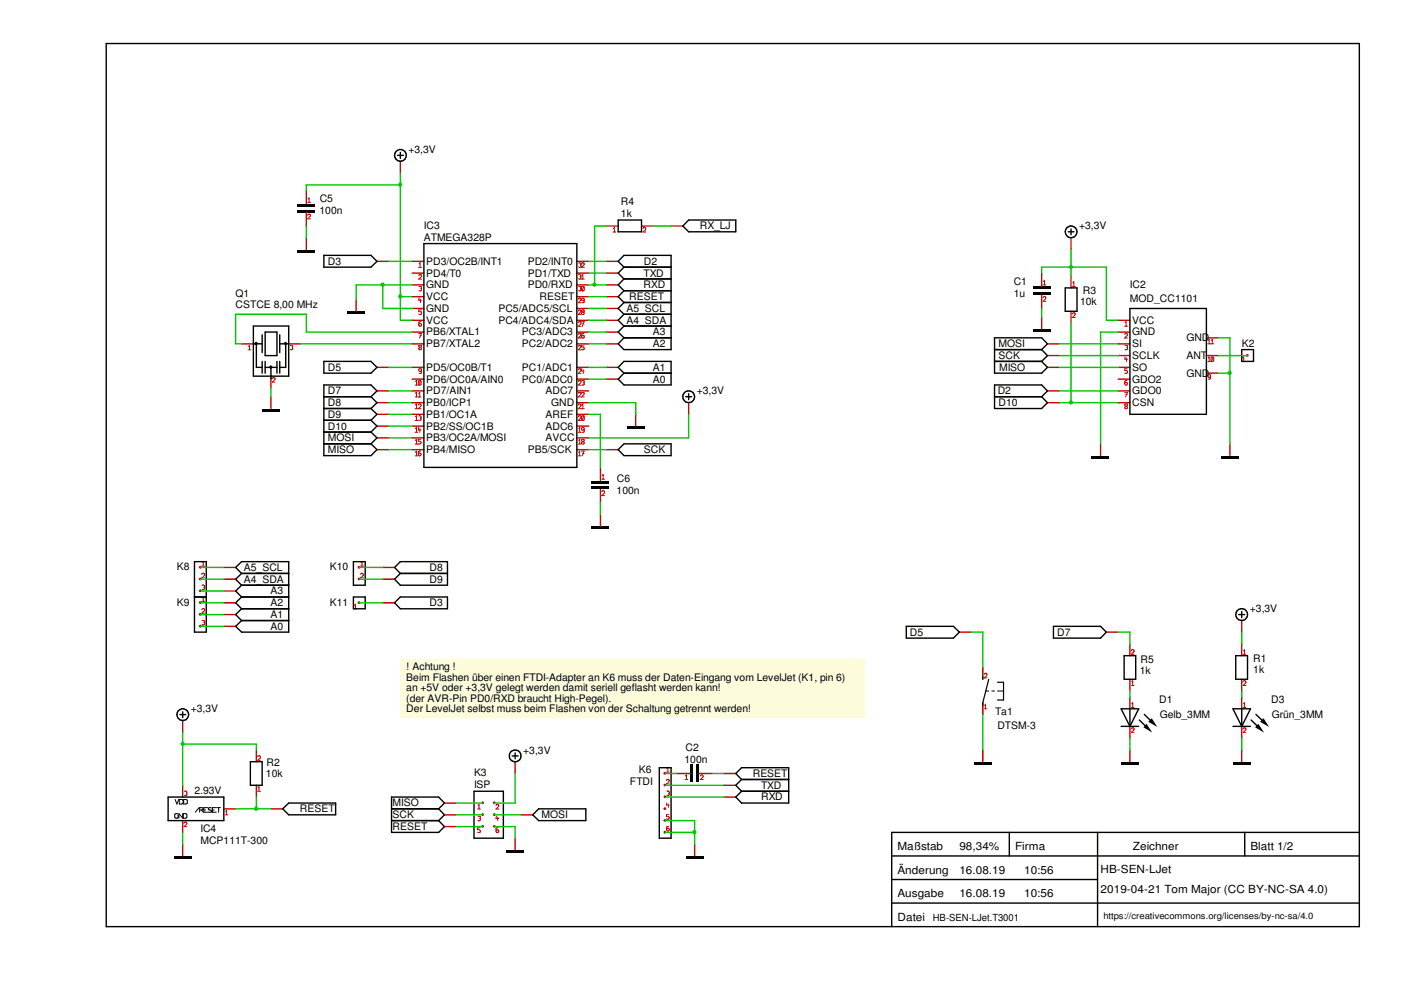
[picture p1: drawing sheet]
<svg xmlns="http://www.w3.org/2000/svg" width="297mm" height="210mm" viewBox="0 0 297 210" stroke-linecap="round" stroke-linejoin="round" font-family="sans-serif">
<path d="M84.9 139.7h98.5v12.4h-98.5z" fill-rule="evenodd" fill="#fcfcdb"/>
<path d="M214 176.5v5M232.7 176.5v20M263.9 176.5v5M288.2 176.5h-99.1v20M189.1 186.5h43.6M189.1 191.5h99.1M189.1 181.5h99.1" fill="none" stroke="#000001" stroke-width=".3"/>
<circle cx="76.1" cy="127.8" r=".3" fill="#c80000"/>
<path d="M75.1 129.1h.5M75.1 128.4l.3-.3v1" fill="none" stroke="#c80000" stroke-width=".21"/>
<path d="M74.9 126.6h2.5v2.5h-2.5z" fill="none" stroke="#000001" stroke-width=".3"/>
<circle cx="76.1" cy="122.8" r=".3" fill="#c80000"/>
<path d="M76.5 121.8l.2-.3 .3 .1v.4l-.5 .5h.5" fill="none" stroke="#c80000" stroke-width=".21"/>
<circle cx="76.1" cy="120.3" r=".3" fill="#c80000"/>
<path d="M76.5 119.3l.3-.3v1M76.5 120h.5" fill="none" stroke="#c80000" stroke-width=".21"/>
<path d="M68.7 84.1h10l1.2 1.3-1.2 1.2 1.2 1.2-1.2 1.3h-10zM68.7 86.6h10M74.9 119.1h2.5v5h-2.5zM83.7 120.3l1.2-1.2h10v5h-10l-1.2-1.3 1.2-1.2zM84.9 126.6h10v2.5h-10l-1.2-1.3zM84.9 121.6h10" fill="none" stroke="#000001" stroke-width=".3"/>
<path d="M79.9 87.8h2.5M79.9 85.4h2.5M81.2 122.8h2.5M81.2 120.3h2.5M81.2 127.8h2.5" fill="none" stroke="#c80000" stroke-width=".3"/>
<circle cx="42.5" cy="132.8" r=".3" fill="#c80000"/>
<path d="M42.8 131.6a.32 .32 0 0 1 .4 0 .32 .32 0 0 1 .2 .3l-.1 .1M43.2 132h.1M43.3 132l.1 .2a.33 .33 0 0 1-.6 .2" fill="none" stroke="#c80000" stroke-width=".21"/>
<circle cx="42.5" cy="130.3" r=".3" fill="#c80000"/>
<path d="M42.8 129.3v-.2a.32 .32 0 0 1 .4 0 .32 .32 0 0 1 .2 .3l-.6 .6h.6" fill="none" stroke="#c80000" stroke-width=".21"/>
<circle cx="42.5" cy="127.8" r=".3" fill="#c80000"/>
<path d="M42.8 127.5h.6M42.8 126.8l.3-.3v1" fill="none" stroke="#c80000" stroke-width=".21"/>
<path d="M41.2 126.6h2.5v7.4h-2.5z" fill="none" stroke="#000001" stroke-width=".3"/>
<circle cx="42.5" cy="125.3" r=".3" fill="#c80000"/>
<path d="M42.8 124.1a.32 .32 0 0 1 .4 0 .32 .32 0 0 1 .2 .3l-.1 .1M43.2 124.5h.1M43.3 124.5l.1 .3a.33 .33 0 0 1-.6 .1" fill="none" stroke="#c80000" stroke-width=".21"/>
<circle cx="42.5" cy="122.8" r=".3" fill="#c80000"/>
<path d="M42.8 121.8v-.2a.32 .32 0 0 1 .4 0 .32 .32 0 0 1 .2 .3l-.6 .6h.6" fill="none" stroke="#c80000" stroke-width=".21"/>
<circle cx="42.5" cy="120.3" r=".3" fill="#c80000"/>
<path d="M42.8 119.3l.3-.3v1M42.8 120h.6" fill="none" stroke="#c80000" stroke-width=".21"/>
<g fill="none" stroke="#000001" stroke-width=".3">
<path d="M68.7 54.1h10l1.2 1.3-1.2 1.2h-10zM132.3 69.1h10v5h-10l-1.2-1.2 1.2-1.3-1.2-1.2zM132.3 71.6h10M41.2 119.1h2.5v7.5h-2.5zM51.2 126.6h10M51.2 121.6l-1.2-1.3 1.2-1.2h10v14.9h-10l-1.2-1.2 1.2-1.2M51.2 126.6l-1.2 1.2 1.2 1.3M51.2 129.1h10M51.2 124.1l-1.2 1.2 1.2 1.3M51.2 124.1h10M51.2 131.6h10M51.2 129.1l-1.2 1.2 1.2 1.3"/>
<path d="M51.2 121.6l-1.2 1.2 1.2 1.3M51.2 121.6h10"/>
</g>
<path d="M79.9 55.4h2.5M128.6 72.9h2.5M128.6 70.4h2.5M47.5 127.8h2.5M47.5 125.3h2.5M47.5 132.8h2.5M47.5 130.3h2.5M47.5 122.8h2.5M47.5 120.3h2.5" fill="none" stroke="#c80000" stroke-width=".3"/>
<path d="M206.5 161.5h3.8v.6h-3.8z" fill-rule="evenodd" fill="#000001"/>
<path d="M51.2 72.9h2.5M57.4 79.8v2.5M61.2 72.9h2.5M203.4 134h2.5M208.4 141.5v2.5M208.4 149v2.5M208.4 159v2.5" fill="none" stroke="#c80000" stroke-width=".3"/>
<path d="M53.7 72.9h1.9M53.7 69.1h7.5v10.7h-7.5zM55.6 71v3.8M56.2 70.4h2.5v5h-2.5zM59.3 71v3.8M59.3 72.9h1.9M192.2 132.8h9.9l1.3 1.2-1.3 1.3h-9.9z" fill="none" stroke="#000001" stroke-width=".3"/>
<path d="M52.6 74.2h.6M52.7 73.4l.2-.2v1M61.6 73.3h.4v.4M61.9 73.7h.1M62 73.7v.4h-.4M57.7 80.3l.3-.2h.3v.3l-.6 .6h.6M208.7 143a.33 .33 0 0 1 .5-.2v.5l-.5 .4h.6M208.7 150.3h.6M208.7 149.6l.3-.3v1" fill="none" stroke="#c80000" stroke-width=".21"/>
<path d="M209 146.5h.6M210.3 146.5h.6M211.5 146.5h1.3" fill="none" stroke="#000001" stroke-width=".21"/>
<path d="M208.4 143.4v.6M209.6 144l-1.2 5v.6M211.5 144.7h1.3v3.7h-1.3" fill="none" stroke="#000001" stroke-width=".25"/>
<g fill="#000001">
<circle cx="57.4" cy="77.8" r=".35"/>
<circle cx="54.3" cy="72.8" r=".36"/>
<circle cx="60.5" cy="72.8" r=".35"/>
</g>
<path d="M131.1 46.7h4.9v2.4h-4.9zM54.4 72.9v5h1.2M55.6 76.6v2.5M56.2 77.9h2.5M56.2 76.6v2.5M57.4 77.9v2.5M58.7 76.6v2.5M59.3 76.6v2.5M60.6 72.9v5h-1.3" fill="none" stroke="#000001" stroke-width=".3"/>
<path d="M128.6 47.9h2.5M136 47.9h2.5" fill="none" stroke="#c80000" stroke-width=".3"/>
<path d="M130 49.2h.6M130 48.5l.3-.3v1M136.3 48.5a.33 .33 0 0 1 .6-.2v.4l-.6 .5h.6" fill="none" stroke="#c80000" stroke-width=".21"/>
<g fill="#000001">
<path d="M147.6 162.1h.6v3.8h-.6z" fill-rule="evenodd"/>
<path d="M146.3 162.1h.6v3.8h-.6z" fill-rule="evenodd"/>
</g>
<path d="M143.5 164h2.8M148.2 164h2.8" fill="none" stroke="#c80000" stroke-width=".3"/>
<path d="M145.2 165.3h.6M145.3 164.5l.2-.2v1M148.5 164.5v-.1a.32 .32 0 0 1 .4-.1 .32 .32 0 0 1 .2 .3l-.6 .7h.6" fill="none" stroke="#c80000" stroke-width=".21"/>
<path d="M145.4 181.5h3.7v.6h-3.7z" fill-rule="evenodd" fill="#000001"/>
<path d="M147.3 179v2.5M153.5 164h2.5M153.5 169h2.5M153.5 166.5h2.5" fill="none" stroke="#c80000" stroke-width=".3"/>
<path d="M157.2 165.3l-1.2-1.3 1.2-1.2h10v7.5h-10l-1.2-1.3 1.2-1.2M157.2 165.3h10M157.2 167.8h10M157.2 165.3l-1.2 1.2 1.2 1.3" fill="none" stroke="#000001" stroke-width=".3"/>
<circle cx="141" cy="176.4" r=".3" fill="#c80000"/>
<path d="M141.8 175.2h-.3l-.2 .3 .1 .6h.4l.1-.2-.2-.3-.4 .3" fill="none" stroke="#c80000" stroke-width=".21"/>
<circle cx="141" cy="173.9" r=".3" fill="#c80000"/>
<path d="M141.8 172.7h-.5v.4l.5 .1 .1 .2-.2 .3-.4-.1" fill="none" stroke="#c80000" stroke-width=".21"/>
<circle cx="141" cy="171.4" r=".3" fill="#c80000"/>
<path d="M141.4 170.2l-.1 .5h.6M141.7 170.5v.7" fill="none" stroke="#c80000" stroke-width=".21"/>
<circle cx="141" cy="169" r=".3" fill="#c80000"/>
<path d="M141.4 167.8h.4v.4M141.8 168.2h.1M141.8 168.2v.4h-.4" fill="none" stroke="#c80000" stroke-width=".21"/>
<circle cx="141" cy="166.5" r=".3" fill="#c80000"/>
<path d="M141.3 165.5l.2-.3 .3 .1v.4l-.5 .5h.6" fill="none" stroke="#c80000" stroke-width=".21"/>
<circle cx="141" cy="164" r=".3" fill="#c80000"/>
<path d="M141.3 163.7h.6M141.4 163l.2-.3v1" fill="none" stroke="#c80000" stroke-width=".21"/>
<path d="M146 46.7h10v2.4h-10l-1.2-1.2zM139.8 162.8h2.5v14.9h-2.5z" fill="none" stroke="#000001" stroke-width=".3"/>
<path d="M142.3 47.9h2.5" fill="none" stroke="#c80000" stroke-width=".3"/>
<path d="M261.4 161.5h3.7v.6h-3.7z" fill-rule="evenodd" fill="#000001"/>
<g fill="none" stroke="#c80000" stroke-width=".3">
<path d="M227.1 50.4v2.5M227.1 58.5v2.5M227.1 66v2.5M237.1 75.4h2.5M237.1 72.9h2.5M237.1 77.9h2.5M237.1 67.9h2.5M237.1 70.4h2.5M255.8 79.1h2.5M255.8 75.4h2.5M255.8 71.6h2.5M237.1 80.4h2.5"/>
<path d="M237.1 85.4h2.5M237.1 82.9h2.5M234.6 134h2.5M263.3 159v2.5"/>
</g>
<g fill="none" stroke="#000001" stroke-width=".3">
<path d="M226.5 49.1h1.2M227.1 48.6v1.2M225.8 61h2.5v5h-2.5zM239.6 65.4h16.2v22.4h-16.2zM223.4 132.8h9.9l1.3 1.2-1.3 1.3h-9.9z"/>
<circle cx="227.1" cy="49.2" r="1.24"/>
</g>
<g fill="none" stroke="#c80000" stroke-width=".21">
<path d="M227.5 60l.2-.3v1M227.4 66.5l.2-.2 .3 .1v.4l-.5 .5h.6M227.4 60.7h.6M238.5 70.9l.2-.2 .3 .1v.4l-.5 .5h.6M238.5 69.2h.6M238.5 73.3h.5v.4M238.5 75.7v.5h.6M238.5 68.4l.3-.2v1M238.8 75.9v.8M238.9 73.7h.1M239 78.2h-.5v.4h.3l.3 .2-.3 .4-.3-.1M239 73.7v.4h-.5"/>
<path d="M256.1 76.7h.6M256.1 72.9h.6M256.2 72.2l.2-.3v1M256.2 75.9l.2-.2v1M256.7 79.8l-.4 .2-.2-.2 .1-.3 .3-.1 .2 .3-.1 .6-.4 .1M256.8 72.9h.5M256.8 72.2l.2-.3v1M257.3 75.8v.8h-.5M257.3 75.8l-.3-.1-.2 .2v.7M257.3 75.8l-.5 .8M238.5 85.8v.2l.6 .3-.2 .4h-.3l-.1-.4 .6-.3v-.2l-.2-.2zM238.5 83.2h.6l-.5 1"/>
<path d="M238.7 83.7h.3M239 80.7h-.5v.2v.7h.5l.1-.3-.3-.2-.3 .2"/>
</g>
<circle cx="264.5" cy="75.4" r=".3" fill="#c80000"/>
<path d="M263.4 76.7h.6M263.5 75.9l.2-.2v1" fill="none" stroke="#c80000" stroke-width=".21"/>
<path d="M263.3 74.1h2.5v2.5h-2.5z" fill="none" stroke="#000001" stroke-width=".3"/>
<path d="M258.9 96.6h3.7v.6h-3.7z" fill-rule="evenodd" fill="#000001"/>
<path d="M260.8 94.1v2.5" fill="none" stroke="#c80000" stroke-width=".3"/>
<path d="M219 69.8h3.7v.6h-3.7z" fill-rule="evenodd" fill="#000001"/>
<path d="M220.9 67.3v2.5" fill="none" stroke="#c80000" stroke-width=".3"/>
<g fill="#000001">
<path d="M219 62h3.7v.6h-3.7z" fill-rule="evenodd"/>
<path d="M219 60.7h3.7v.6h-3.7z" fill-rule="evenodd"/>
</g>
<path d="M220.9 57.9v2.8M220.9 62.6v2.8M222.1 77.9h2.5M222.1 72.9h2.5M222.1 75.4h2.5M222.1 85.4h2.5M222.1 82.9h2.5" fill="none" stroke="#c80000" stroke-width=".3"/>
<path d="M221.2 59.7l.2-.3v1M221.1 63.1l.3-.2h.3v.5l-.6 .5h.6M221.1 60.4h.6" fill="none" stroke="#c80000" stroke-width=".21"/>
<path d="M210.9 76.6h10M210.9 74.1h10M220.9 74.1l1.2-1.2-1.2-1.3h-10v7.5h10l1.2-1.2-1.2-1.3M220.9 74.1l1.2 1.3-1.2 1.2M210.9 81.6h10l1.2 1.3-1.2 1.2 1.2 1.3-1.2 1.2h-10zM210.9 84.1h10" fill="none" stroke="#000001" stroke-width=".3"/>
<path d="M231.4 96.6h3.8v.6h-3.8z" fill-rule="evenodd" fill="#000001"/>
<path d="M79.9 82.9h2.5M233.3 94.1v2.5M263.3 131.6v2.4M263.3 136.5v2.5M263.3 144v2.5M263.3 147.8v2.5M263.3 154v2.5" fill="none" stroke="#c80000" stroke-width=".3"/>
<g fill="none" stroke="#000001" stroke-width=".3">
<path d="M68.7 81.6h10l1.2 1.3-1.2 1.2h-10zM262 139h2.5v5h-2.5zM262.6 130.3h1.3M263.3 129.7v1.2"/>
<circle cx="263.3" cy="130.3" r="1.26"/>
</g>
<path d="M263.6 138.7h.6M263.7 138l.2-.2v.9M263.6 144.6l.2-.3 .3 .1v.4l-.5 .5h.6M263.6 154.6l.2-.3 .3 .1v.4l-.5 .5h.6M263.6 150h.6M263.7 149.2l.2-.2v1" fill="none" stroke="#c80000" stroke-width=".21"/>
<path d="M267.9 152.3l1.2 1.8-1.9-1.1z" fill="#000001"/>
<path d="M266.3 151.5l1.8 1.7" fill="none" stroke="#000001" stroke-width=".3"/>
<path d="M266.8 153.5l1.2 1.8-1.9-1.1z" fill="#000001"/>
<path d="M261.4 154h3.7M261.4 150.3h3.7l-1.8 3.7zM263.3 150.3v3.7M265.3 152.7l1.8 1.7" fill="none" stroke="#000001" stroke-width=".3"/>
<path d="M239.6 147.8v2.5M239.6 154v2.5" fill="none" stroke="#c80000" stroke-width=".3"/>
<path d="M239.9 154.6l.2-.3 .3 .1v.4l-.5 .5h.6M239.9 150h.6M239.9 149.2l.3-.2v1" fill="none" stroke="#c80000" stroke-width=".21"/>
<path d="M244.2 152.3l1.2 1.8-1.9-1.1z" fill="#000001"/>
<path d="M242.6 151.5l1.8 1.7" fill="none" stroke="#000001" stroke-width=".3"/>
<path d="M243.1 153.5l1.2 1.8-1.9-1.1z" fill="#000001"/>
<g fill="none" stroke="#000001" stroke-width=".3">
<path d="M132.3 54.1h10v2.5h-10l-1.2-1.2zM68.7 89.1h10l1.2 1.2-1.2 1.3h-10zM109.2 159.6v1.3M237.7 154h3.7M237.7 150.3h3.7l-1.8 3.7zM239.6 150.3v3.7M241.6 152.7l1.8 1.7M83 171.5h10M83 174h10M93 171.5l1.2 1.3-1.2 1.2M93 171.5l1.2-1.2-1.2-1.3h-10v7.5h10l1.2-1.2-1.2-1.3M108.6 160.3h1.3"/>
<path d="M114.2 171.5h10v2.5h-10l-1.3-1.2z"/>
<circle cx="109.2" cy="160.3" r="1.26"/>
</g>
<path d="M128.6 55.4h2.5M79.9 90.3h2.5M94.2 172.8h2.5M94.2 170.3h2.5M94.2 175.3h2.5M109.2 161.5v2.5M110.4 172.8h2.5" fill="none" stroke="#c80000" stroke-width=".3"/>
<path d="M107.4 180.2h3.7v.6h-3.7z" fill-rule="evenodd" fill="#000001"/>
<path d="M109.2 177.7v2.5" fill="none" stroke="#c80000" stroke-width=".3"/>
<circle cx="102.3" cy="170.2" r=".3" fill="#c80000"/>
<path d="M101.3 171.5h.6M101.3 170.8l.3-.2v.9" fill="none" stroke="#c80000" stroke-width=".21"/>
<circle cx="104.8" cy="175.2" r=".3" fill="#c80000"/>
<path d="M105.7 175.5h-.3l-.2 .3v.6h.5v-.2l-.2-.3-.3 .3" fill="none" stroke="#c80000" stroke-width=".21"/>
<circle cx="102.3" cy="175.2" r=".3" fill="#c80000"/>
<path d="M101.8 175.5h-.5v.4h.3l.3 .3-.3 .3-.3-.1" fill="none" stroke="#c80000" stroke-width=".21"/>
<circle cx="104.8" cy="172.7" r=".3" fill="#c80000"/>
<path d="M105.2 173.1v.4h.5M105.5 173.3v.7" fill="none" stroke="#c80000" stroke-width=".21"/>
<circle cx="102.3" cy="172.7" r=".3" fill="#c80000"/>
<path d="M101.3 173.1h.5v.4M101.7 173.5h.1M101.8 173.5v.4h-.5" fill="none" stroke="#c80000" stroke-width=".21"/>
<circle cx="104.8" cy="170.2" r=".3" fill="#c80000"/>
<path d="M105.2 170.8v-.2h.5v.4l-.5 .5h.5" fill="none" stroke="#c80000" stroke-width=".21"/>
<path d="M100.5 167.8h6.2v9.9h-6.2z" fill="none" stroke="#000001" stroke-width=".3"/>
<path d="M237.7 161.5h3.7v.6h-3.7z" fill-rule="evenodd" fill="#000001"/>
<path d="M239.6 136.5v2.5M38.7 152.8v2.5M239.6 144v2.5M239.6 159v2.5M38.7 166.5v2.5M38.7 174v2.5M47.5 171.5h2.5" fill="none" stroke="#c80000" stroke-width=".3"/>
<path d="M239.9 138l.2-.2h.3v.5l-.5 .4h.6M239.9 145.3h.6M239.9 144.6l.3-.3v1M39 174.5l.2-.2 .3 .1v.4l-.5 .5h.6M39.1 167.8h.4v.4M39.5 168.2h.1M39.5 168.2v.4h-.4M47.8 172.8h.5M47.8 172l.2-.2v1" fill="none" stroke="#c80000" stroke-width=".21"/>
<g fill="none" stroke="#000001" stroke-width=".3">
<path d="M238.3 139h2.5v5h-2.5zM38.1 151.5h1.3M38.7 150.9v1.2M35.6 169h11.9v5h-11.9z"/>
<circle cx="38.8" cy="151.5" r="1.24"/>
</g>
<g fill="none" stroke="#000001" stroke-width=".21">
<path d="M37.1 169.5l.4 1 .4-1M37.7 172.6a.44 .44 0 0 0-.7 .2v.4a.41 .41 0 0 0 .4 .3 .41 .41 0 0 0 .4-.3v-.2h-.2M38 169.5l.7 .1 .1 .2-.1 .6-.7 .1zM38.7 172.5v1l-.8-1v1M38.9 172.5l.6 .1v.8l-.6 .1zM38.9 169.5l.7 .1v.8l-.7 .1zM42.2 171.2l-.8 1M42.3 171.7h.5l.3-.2-.3-.3h-.5v1M42.7 171.7l.4 .5M43.2 171.7h.4M44 171.2h-.8v1h.8M44.8 171.3a.44 .44 0 0 0-.6 .2l.7 .5-.1 .2h-.6"/>
<path d="M45 171.7h.4M45.8 171.2h-.8v1h.8M46 171.2h.7M46.4 171.2v1"/>
</g>
<path d="M36.9 181.5h3.7v.6h-3.7z" fill-rule="evenodd" fill="#000001"/>
<path d="M54.4 159v2.5M38.7 179v2.5M54.4 166.5v2.5M57.4 171.5h2.5" fill="none" stroke="#c80000" stroke-width=".3"/>
<path d="M53.1 161.5h2.5v5h-2.5zM59.9 171.5l1.3-1.2h10v2.5h-10z" fill="none" stroke="#000001" stroke-width=".3"/>
<path d="M54.7 160.5l.2-.3 .3 .1v.4l-.5 .5h.5M54.7 167.8h.5M54.7 167l.2-.2v1" fill="none" stroke="#c80000" stroke-width=".21"/>
<path d="M125.4 111.6h3.8v.6h-3.8z" fill-rule="evenodd" fill="#000001"/>
<path d="M127.3 109.1v2.5" fill="none" stroke="#c80000" stroke-width=".3"/>
<g fill="#000001">
<path d="M125.4 103.2h3.8v.6h-3.8z" fill-rule="evenodd"/>
<path d="M125.4 101.9h3.8v.6h-3.8z" fill-rule="evenodd"/>
</g>
<path d="M79.9 77.9h2.5M127.3 99.1v2.8M127.3 103.8v2.8" fill="none" stroke="#c80000" stroke-width=".3"/>
<path d="M127.6 104.3l.2-.2h.3v.5l-.5 .5h.6M127.6 101.6h.6M127.7 100.9l.2-.3v1" fill="none" stroke="#c80000" stroke-width=".21"/>
<path d="M68.7 76.6h10l1.2 1.3-1.2 1.2h-10z" fill="none" stroke="#000001" stroke-width=".3"/>
<path d="M132.9 90.3h3.8v.7h-3.8z" fill-rule="evenodd" fill="#000001"/>
<path d="M134.8 87.8v2.5M146 85.4v2.4" fill="none" stroke="#c80000" stroke-width=".3"/>
<g fill="none" stroke="#000001" stroke-width=".3">
<path d="M145.4 84.1h1.2M146 83.5v1.3"/>
<circle cx="146" cy="84.1" r="1.24"/>
</g>
<path d="M73.7 66h3.7v.6h-3.7z" fill-rule="evenodd" fill="#000001"/>
<path d="M75.5 63.5v2.5" fill="none" stroke="#c80000" stroke-width=".3"/>
<path d="M63.1 52.9h3.7v.7h-3.7z" fill-rule="evenodd" fill="#000001"/>
<path d="M64.9 50.4v2.5" fill="none" stroke="#c80000" stroke-width=".3"/>
<g fill="#000001">
<path d="M63.1 44.5h3.7v.6h-3.7z" fill-rule="evenodd"/>
<path d="M63.1 43.2h3.7v.7h-3.7z" fill-rule="evenodd"/>
</g>
<g fill="none" stroke="#c80000" stroke-width=".3">
<path d="M64.9 40.4v2.8M64.9 45.1v2.8M87.4 57.9h2.5M87.4 55.4h2.5M122.3 57.9h2.5M122.3 55.4h2.5M128.6 57.9h2.5M87.4 77.9h2.5M87.4 67.9h2.5M87.4 65.4h2.5M87.4 62.9h2.5M87.4 60.4h2.5"/>
<path d="M87.4 70.4h2.5M87.4 72.9h2.5M122.3 77.9h2.5M122.3 67.9h2.5M122.3 65.4h2.5M122.3 62.9h2.5M122.3 60.4h2.5M122.3 70.4h2.5M122.3 72.9h2.5M128.6 77.9h2.5M128.6 67.9h2.5M128.6 65.4h2.5"/>
<path d="M128.6 62.9h2.5M128.6 60.4h2.5M79.9 92.8h2.5M79.9 95.3h2.5M87.4 92.8h2.5M87.4 95.3h2.5M87.4 80.4h2.5M87.4 82.9h2.5M87.4 85.4h2.5M87.4 87.8h2.5M87.4 90.3h2.5M122.3 92.8h2.5"/>
<path d="M122.3 95.3h2.5M122.3 80.4h2.5M122.3 82.9h2.5M122.3 85.4h2.5M122.3 87.8h2.5M122.3 90.3h2.5M128.6 95.3h2.5M128.6 80.4h2.5"/>
</g>
<g fill="none" stroke="#c80000" stroke-width=".21">
<path d="M65.2 45.6l.2-.2 .3 .1v.4l-.5 .5h.6M65.2 42.9h.6M65.3 42.2l.2-.2v.9M88.8 56.7h.6M88.8 58.5a.33 .33 0 0 1 .5-.2v.4l-.5 .5h.6M88.9 56l.2-.3v1M122.7 55.8h.4v.4M122.7 58.3h.4v.4M123.1 56.2h.1M123.1 58.7h.1M123.1 56.2v.4h-.4M123.1 58.7v.4h-.4"/>
<path d="M123.3 56a.33 .33 0 0 1 .5-.2v.4l-.5 .5h.6M123.3 59.2h.6M123.4 58.5l.2-.3v1M88.8 70.7h.6l-.5 1M88.8 73.3v.2l.6 .3-.2 .4h-.3l-.1-.4 .6-.3v-.2l-.2-.1zM88.9 60.8h.4v.4M88.9 63.2l-.1 .5h.6M89 71.2h.3M89.2 63.5v.7M89.2 61.2h.1M89.3 61.2v.4h-.4M89.3 65.7h-.5v.4l.5 .1v.4h-.5"/>
<path d="M89.3 68.2l-.4 .1-.1 .6a.33 .33 0 0 0 .5 .2v-.4a.33 .33 0 0 0-.5 .1M89.4 78.5l-.1 .2a.32 .32 0 0 1-.3 0 .32 .32 0 0 1-.2-.3l.2-.2h.3l.1 .2-.1 .7-.4 .1M122.6 63.5l.3-.3 .2 .1v.4l-.5 .5h.6M122.6 66l.3-.3 .2 .1v.4l-.5 .5h.6M122.6 68.4l.3-.2 .2 .1v.4l-.5 .5h.6M122.6 70.9l.3-.2 .2 .1v.4l-.5 .5h.6M122.6 73.4l.3-.2 .2 .1v.4l-.5 .5h.6M122.6 78.4l.1-.2h.4v.5l-.5 .5h.6M122.7 60.8h.4v.4M123.1 61.2h.1M123.1 61.2v.4h-.4M123.3 68.2h.6l-.5 1"/>
<path d="M123.4 78.2l-.1 .5h.6M123.4 65.7l-.1 .3 .6 .3-.2 .4-.4-.2v-.2l.6-.3-.2-.3zM123.5 68.7h.3M123.7 78.4v.8M123.8 60.8v.8h-.4M123.8 70.7l-.4 .1-.1 .6a.33 .33 0 0 0 .5 .2v-.4a.33 .33 0 0 0-.5 .1M123.8 73.2h-.5v.4l.5 .1v.4h-.5M123.8 60.8a.33 .33 0 0 0-.5 .2l.1 .6M123.8 60.8l-.4 .8M123.9 63.5l-.1 .2a.32 .32 0 0 1-.3 0 .32 .32 0 0 1-.2-.2 .33 .33 0 0 1 .5-.2v.8l-.4 .1M88 81.7h.6M88 84.2h.6"/>
<path d="M88 86.7h.6M88 89.2h.6M88 91.7h.6M88 94.1h.6M88 96.6h.6M88.1 80.9l.2-.2v1M88.1 83.4l.2-.2v1M88.1 85.9l.2-.3v1.1M88.1 88.4l.2-.3v1.1M88.1 90.9l.2-.3v1.1M88.1 93.4l.2-.3v1M88.1 95.9l.2-.3v1"/>
<path d="M88.7 84.2h.6M88.7 85.9l.2-.3 .3 .1v.4l-.5 .6h.6M88.8 88.2h.4v.4M88.8 90.6l-.1 .5h.6M88.8 83.4l.2-.2v1M89 90.9v.8M89.1 88.6h.1M89.2 80.7l.1 .7-.3 .3-.2-.1M89.2 80.7h-.3l-.2 .2 .1 .7M89.2 88.6v.5h-.4M89.2 93.1h-.5v.5h.5l.1 .3a.36 .36 0 0 1-.6 .2M89.2 95.6h-.3l-.2 .3 .1 .7h.4v-.5h-.3l-.2 .2"/>
<path d="M89.2 80.7l-.4 .9M122.6 80.9l.1-.2h.4v.5l-.5 .5h.6M122.6 83.4l.1-.2h.4v.5l-.5 .5h.6M122.6 85.9l.3-.3 .2 .1v.4l-.5 .6h.6M122.6 88.4l.3-.3 .2 .1v.4l-.5 .6h.6M122.6 91.7h.6M122.6 94.1h.6M122.6 96.6h.6M122.7 90.9l.2-.3v1.1M122.7 93.4l.2-.3v1M122.7 95.9l.2-.3v1M123.3 83.4l.1-.2h.4v.5l-.5 .5h.6"/>
<path d="M123.3 93.3l.1-.2h.3l.2 .2v.2l-.6 .3 .1 .3h.3l.2-.3-.6-.3zM123.3 86.7h.6M123.3 95.6h.6l-.5 1M123.4 80.7h.4v.5M123.4 85.9l.2-.3v1.1M123.5 96.1h.3M123.7 81.2h.1M123.8 81.2v.4h-.4M123.8 88.2v.9h-.4M123.8 88.2a.33 .33 0 0 0-.5 .2l.1 .7M123.8 88.2l-.4 .9M123.9 91l-.1 .1a.32 .32 0 0 1-.3 .1 .32 .32 0 0 1-.2-.3 .33 .33 0 0 1 .5-.2v.9l-.4 .1"/>
</g>
<g fill="none" stroke="#000001" stroke-width=".3">
<path d="M89.9 51.6h32.4v47.5h-32.4zM132.3 59.1l-1.2-1.2 1.2-1.3h10v12.5h-10l-1.2-1.2 1.2-1.3M132.3 59.1l-1.2 1.3 1.2 1.2M132.3 59.1h10M132.3 76.6h10v5h-10l-1.2-1.2 1.2-1.3-1.2-1.2zM132.3 79.1h10M132.3 66.6h10M132.3 64.1l-1.2 1.3 1.2 1.2M132.3 64.1h10M132.3 61.6l-1.2 1.3 1.2 1.2M132.3 61.6h10M68.7 91.6h10l1.2 1.2-1.2 1.3 1.2 1.2-1.2 1.3h-10z"/>
<path d="M68.7 94.1h10M132.3 94.1h10v2.5h-10l-1.2-1.3z"/>
</g>
<path d="M55.6 86.6h3.7v.6h-3.7z" fill-rule="evenodd" fill="#000001"/>
<path d="M84.9 34.2v2.5M57.4 84.1v2.5" fill="none" stroke="#c80000" stroke-width=".3"/>
<g fill="none" stroke="#000001" stroke-width=".3">
<path d="M22.5 9.2h265.7v187.3h-265.7zM84.3 32.9h1.2M84.9 32.3v1.3"/>
<circle cx="84.9" cy="32.9" r="1.24"/>
</g>
<path d="M82.4 55.4h5M82.4 77.9h5M227.1 68.5v16.9M82.4 87.8h5M82.4 85.4h5M82.4 82.9h5M76.2 122.8h5M76.2 120.3h5M76.2 127.8h5M205.9 134h2.5v7.5M237.1 134h2.5v2.5" fill="none" stroke="#00c800" stroke-width=".3"/>
<circle cx="227.1" cy="85.3" r=".44" fill="#00c800"/>
<g fill="none" stroke="#00c800" stroke-width=".3">
<path d="M124.8 55.4h3.8M138.5 47.9h3.8M220.9 56.6v1.3M227.1 52.9v5.6M63.7 72.9h23.7M87.4 70.4h-22.5v-3.8h-14.9v6.3h1.2M124.8 65.4h3.8M124.8 67.9h3.8M124.8 70.4h3.8M124.8 72.9h3.8M124.8 77.9h3.8M234.6 67.9h2.5"/>
<path d="M258.3 75.4h6.2M82.4 90.3h5M124.8 80.4h3.8M224.6 85.4h12.5M224.6 82.9h12.5M42.5 120.3h5M42.5 122.8h5M42.5 125.3h5M42.5 127.8h5M42.5 130.3h5M42.5 132.8h5M239.6 146.5v1.3"/>
<path d="M263.3 146.5v1.3M141 164h2.5"/>
</g>
<circle cx="227.1" cy="56.6" r=".44" fill="#00c800"/>
<path d="M84.9 39.2h-20v1.2M220.9 56.6h13.7v11.3M87.4 62.9h-2.5v5h2.5M263.3 134v2.5M109.2 164v6.3h-4.3" fill="none" stroke="#00c800" stroke-width=".3"/>
<circle cx="84.9" cy="62.8" r=".44" fill="#00c800"/>
<path d="M84.9 36.7v2.5" fill="none" stroke="#00c800" stroke-width=".3"/>
<circle cx="84.9" cy="39.1" r=".44" fill="#00c800"/>
<path d="M84.9 39.2v23.7M146 87.8v5h-21.2M38.7 155.3v11.2" fill="none" stroke="#00c800" stroke-width=".3"/>
<circle cx="38.7" cy="157.7" r=".44" fill="#00c800"/>
<path d="M126.1 47.9h2.5M224.6 75.4h12.5M224.6 77.9h12.5M224.6 72.9h12.5M82.4 95.3h5M82.4 92.8h5M124.8 95.3h3.8M124.8 87.8h2.5v11.3M38.7 157.8h15.7v1.2M96.7 172.8h5.7M96.7 170.3h5.7M104.9 172.8h5.5" fill="none" stroke="#00c800" stroke-width=".3"/>
<circle cx="126" cy="60.3" r=".44" fill="#00c800"/>
<path d="M124.8 57.9h3.8M126.1 47.9v12.5M124.8 60.4h3.8M50 171.5h7.4M54.4 169v2.5M96.7 175.3h5.7M141 169h12.5M141 166.5h12.5M151 164h2.5" fill="none" stroke="#00c800" stroke-width=".3"/>
<circle cx="54.3" cy="171.4" r=".45" fill="#00c800"/>
<path d="M124.8 62.9h3.8M57.4 82.3v1.8M208.4 151.5v7.5" fill="none" stroke="#00c800" stroke-width=".3"/>
<circle cx="147.2" cy="176.4" r=".45" fill="#00c800"/>
<path d="M220.9 65.4v1.9M263.3 156.5v2.5M141 174h6.3v5M141 176.5h6.3" fill="none" stroke="#00c800" stroke-width=".3"/>
<circle cx="260.7" cy="79.1" r=".45" fill="#00c800"/>
<path d="M237.1 70.4h-3.8v23.7M258.3 71.6h2.5v22.5M258.3 79.1h2.5M124.8 85.4h10v2.4M127.3 106.6v2.5M239.6 156.5v2.5M38.7 176.5v2.5M104.9 175.3h4.3v2.4" fill="none" stroke="#00c800" stroke-width=".3"/>
<circle cx="81.1" cy="60.3" r=".45" fill="#00c800"/>
<path d="M64.9 47.9v2.5M81.2 60.4v5h6.2M87.4 60.4h-11.9v3.1" fill="none" stroke="#00c800" stroke-width=".3"/>
<g font-size="2.4" fill="#000001">
<text x="190.3" y="180.2">Maßstab</text>
<text x="190.3" y="185.2">Änderung</text>
<text x="203.4" y="180.2">98,34%</text>
<text x="203.4" y="185.2">16.08.19</text>
<text x="215.2" y="180.2">Firma</text>
<text x="217.1" y="185.2">10:56</text>
<text x="233.3" y="185.1">HB-SEN-LJet</text>
<text x="240.2" y="180.2">Zeichner</text>
<text x="265.1" y="180.2">Blatt 1/2</text>
<text x="190.3" y="190.2">Ausgabe</text>
<text x="203.4" y="190.2">16.08.19</text>
<text x="217.1" y="190.2">10:56</text>
<text x="233.3" y="189.4">2019-04-21 Tom Major (CC BY-NC-SA 4.0)</text>
<text x="190.3" y="195.2">Datei</text>
</g>
<g font-size="2.2" fill="#000001">
<text x="86.6" y="32.4">+3,3V</text>
<text x="67.7" y="45.4">100n</text>
<text x="67.8" y="42.9">C5</text>
<text x="131.7" y="46.1">1k</text>
<text x="131.7" y="43.6">R4</text>
<text x="89.9" y="51.1">ATMEGA328P</text>
<text x="89.9" y="48.6">IC3</text>
<text x="148.4" y="48.6">RX_LJ</text>
<text x="228.8" y="48.6">+3,3V</text>
<text x="69.5" y="56.1">D3</text>
<text x="90.4" y="58.6">PD4/T0</text>
<text x="90.4" y="56.1">PD3/OC2B/INT1</text>
<text x="111.9" y="56.1">PD2/INT0</text>
<text x="111.9" y="58.6">PD1/TXD</text>
<text x="136.4" y="58.6">TXD</text>
<text x="136.5" y="56.1">D2</text>
<text x="50" y="65.4">CSTCE 8,00 MHz</text>
<text x="50" y="62.9">Q1</text>
<text x="90.4" y="63.6">VCC</text>
<text x="90.4" y="61.1">GND</text>
<text x="111.9" y="61.1">PD0/RXD</text>
<text x="114.4" y="63.6">RESET</text>
<text x="133.4" y="63.6">RESET</text>
<text x="136.4" y="61.1">RXD</text>
<text x="214.9" y="62.9">1u</text>
<text x="214.9" y="60.4">C1</text>
<text x="229" y="64.8">10k</text>
<text x="229.6" y="62.3">R3</text>
<text x="239.6" y="64.1">MOD_CC1101</text>
<text x="239.6" y="61">IC2</text>
<text x="90.4" y="71.1">PB6/XTAL1</text>
<text x="90.4" y="68.6">VCC</text>
<text x="90.4" y="66.1">GND</text>
<text x="105.7" y="66.1">PC5/ADC5/SCL</text>
<text x="105.7" y="68.6">PC4/ADC4/SDA</text>
<text x="110.7" y="71.1">PC3/ADC3</text>
<text x="132.8" y="68.6">A4_SDA</text>
<text x="132.8" y="66.1">A5_SCL</text>
<text x="138.4" y="71.1">A3</text>
<text x="240.1" y="68.6">VCC</text>
<text x="240.1" y="71.1">GND</text>
<text x="90.4" y="73.6">PB7/XTAL2</text>
<text x="110.7" y="73.6">PC2/ADC2</text>
<text x="138.4" y="73.6">A2</text>
<text x="211.7" y="73.6">MOSI</text>
<text x="211.7" y="76.1">SCK</text>
<text x="240.1" y="76.1">SCLK</text>
<text x="240.1" y="73.6">SI</text>
<text x="251.5" y="76.1">ANT</text>
<text x="251.5" y="72.4">GND</text>
<text x="263.3" y="73.5">K2</text>
<text x="69.5" y="83.6">D7</text>
<text x="69.5" y="78.6">D5</text>
<text x="90.4" y="83.6">PD7/AIN1</text>
<text x="90.4" y="81.1">PD6/OC0A/AIN0</text>
<text x="90.4" y="78.6">PD5/OC0B/T1</text>
<text x="110.7" y="78.6">PC1/ADC1</text>
<text x="110.7" y="81.1">PC0/ADC0</text>
<text x="115.7" y="83.6">ADC7</text>
<text x="138.4" y="81.1">A0</text>
<text x="138.4" y="78.6">A1</text>
<text x="147.7" y="83.6">+3,3V</text>
<text x="211.5" y="83.6">D2</text>
<text x="211.8" y="78.6">MISO</text>
<text x="240.1" y="81.1">GDO2</text>
<text x="240.1" y="78.6">SO</text>
<text x="240.1" y="83.6">GDO0</text>
<text x="251.5" y="79.8">GND</text>
<text x="69.5" y="88.6">D9</text>
<text x="69.5" y="86.1">D8</text>
<text x="90.4" y="88.6">PB1/OC1A</text>
<text x="90.4" y="86.1">PB0/ICP1</text>
<text x="115.7" y="88.6">AREF</text>
<text x="116.9" y="86.1">GND</text>
<text x="211.7" y="86.1">D10</text>
<text x="240.1" y="86.1">CSN</text>
<text x="69.5" y="91.1">D10</text>
<text x="69.5" y="93.6">MOSI</text>
<text x="90.4" y="93.6">PB3/OC2A/MOSI</text>
<text x="90.4" y="91.1">PB2/SS/OC1B</text>
<text x="115.7" y="91.1">ADC6</text>
<text x="115.7" y="93.6">AVCC</text>
<text x="69.5" y="96.1">MISO</text>
<text x="90.4" y="96.1">PB4/MISO</text>
<text x="111.9" y="96.1">PB5/SCK</text>
<text x="136.5" y="96.1">SCK</text>
<text x="130.7" y="104.7">100n</text>
<text x="130.8" y="102.2">C6</text>
<text x="37.5" y="120.9">K8</text>
<text x="51.7" y="123.6">A4_SDA</text>
<text x="51.7" y="121.1">A5_SCL</text>
<text x="69.9" y="120.9">K10</text>
<text x="91.1" y="123.6">D9</text>
<text x="91.1" y="121.1">D8</text>
<text x="37.5" y="128.4">K9</text>
<text x="57.3" y="128.5">A2</text>
<text x="57.3" y="126">A3</text>
<text x="57.3" y="131">A1</text>
<text x="69.9" y="128.4">K11</text>
<text x="91.1" y="128.5">D3</text>
<text x="265" y="129.8">+3,3V</text>
<text x="57.3" y="133.5">A0</text>
<text x="192.9" y="134.9">D5</text>
<text x="224.2" y="134.8">D7</text>
<text x="86.1" y="142.2">! Achtung !</text>
<text x="241.6" y="143">1k</text>
<text x="241.8" y="140.5">R5</text>
<text x="265.7" y="142.8">1k</text>
<text x="265.7" y="140.3">R1</text>
<text x="86.1" y="148.8">(der AVR-Pin PD0/RXD braucht High-Pegel).</text>
<text x="86.1" y="146.6">an +5V oder +3,3V gelegt werden damit seriell geflasht werden kann!</text>
<text x="86.1" y="144.4">Beim Flashen über einen FTDI-Adapter an K6 muss der Daten-Eingang vom LevelJet (K1, pin 6)</text>
<text x="245.8" y="149">D1</text>
<text x="269.5" y="149">D3</text>
<text x="40.5" y="151">+3,3V</text>
<text x="86.1" y="151">Der LevelJet selbst muss beim Flashen von der Schaltung getrennt werden!</text>
<text x="211" y="151.5">Ta1</text>
<text x="211.5" y="154.6">DTSM-3</text>
<text x="245.9" y="152.1">Gelb_3MM</text>
<text x="269.6" y="152.1">Grün_3MM</text>
<text x="111" y="159.8">+3,3V</text>
<text x="145.1" y="161.8">100n</text>
<text x="145.3" y="159.3">C2</text>
<text x="56.4" y="164.8">10k</text>
<text x="56.5" y="162.3">R2</text>
<text x="100.5" y="167.1">ISP</text>
<text x="100.5" y="164.6">K3</text>
<text x="133.6" y="166.5">FTDI</text>
<text x="135.4" y="164">K6</text>
<text x="159.6" y="164.8">RESET</text>
<text x="161.4" y="167.3">TXD</text>
<text x="41.2" y="168.4">2.93V</text>
<text x="63.6" y="172.2">RESET</text>
<text x="83.2" y="173.5">SCK</text>
<text x="83.2" y="171">MISO</text>
<text x="114.8" y="173.5">MOSI</text>
<text x="161.4" y="169.7">RXD</text>
<text x="42.5" y="176.5">IC4</text>
<text x="42.5" y="179">MCP111T-300</text>
<text x="83.2" y="176">RESET</text>
</g>
<text font-size="2.1" fill="#000001" x="197.8" y="195.2">HB-SEN-LJet.T3001</text>
<text font-size="1.9" fill="#000001" x="233.9" y="194.8">https://creativecommons.org/licenses/by-nc-sa/4.0</text>
</svg>
